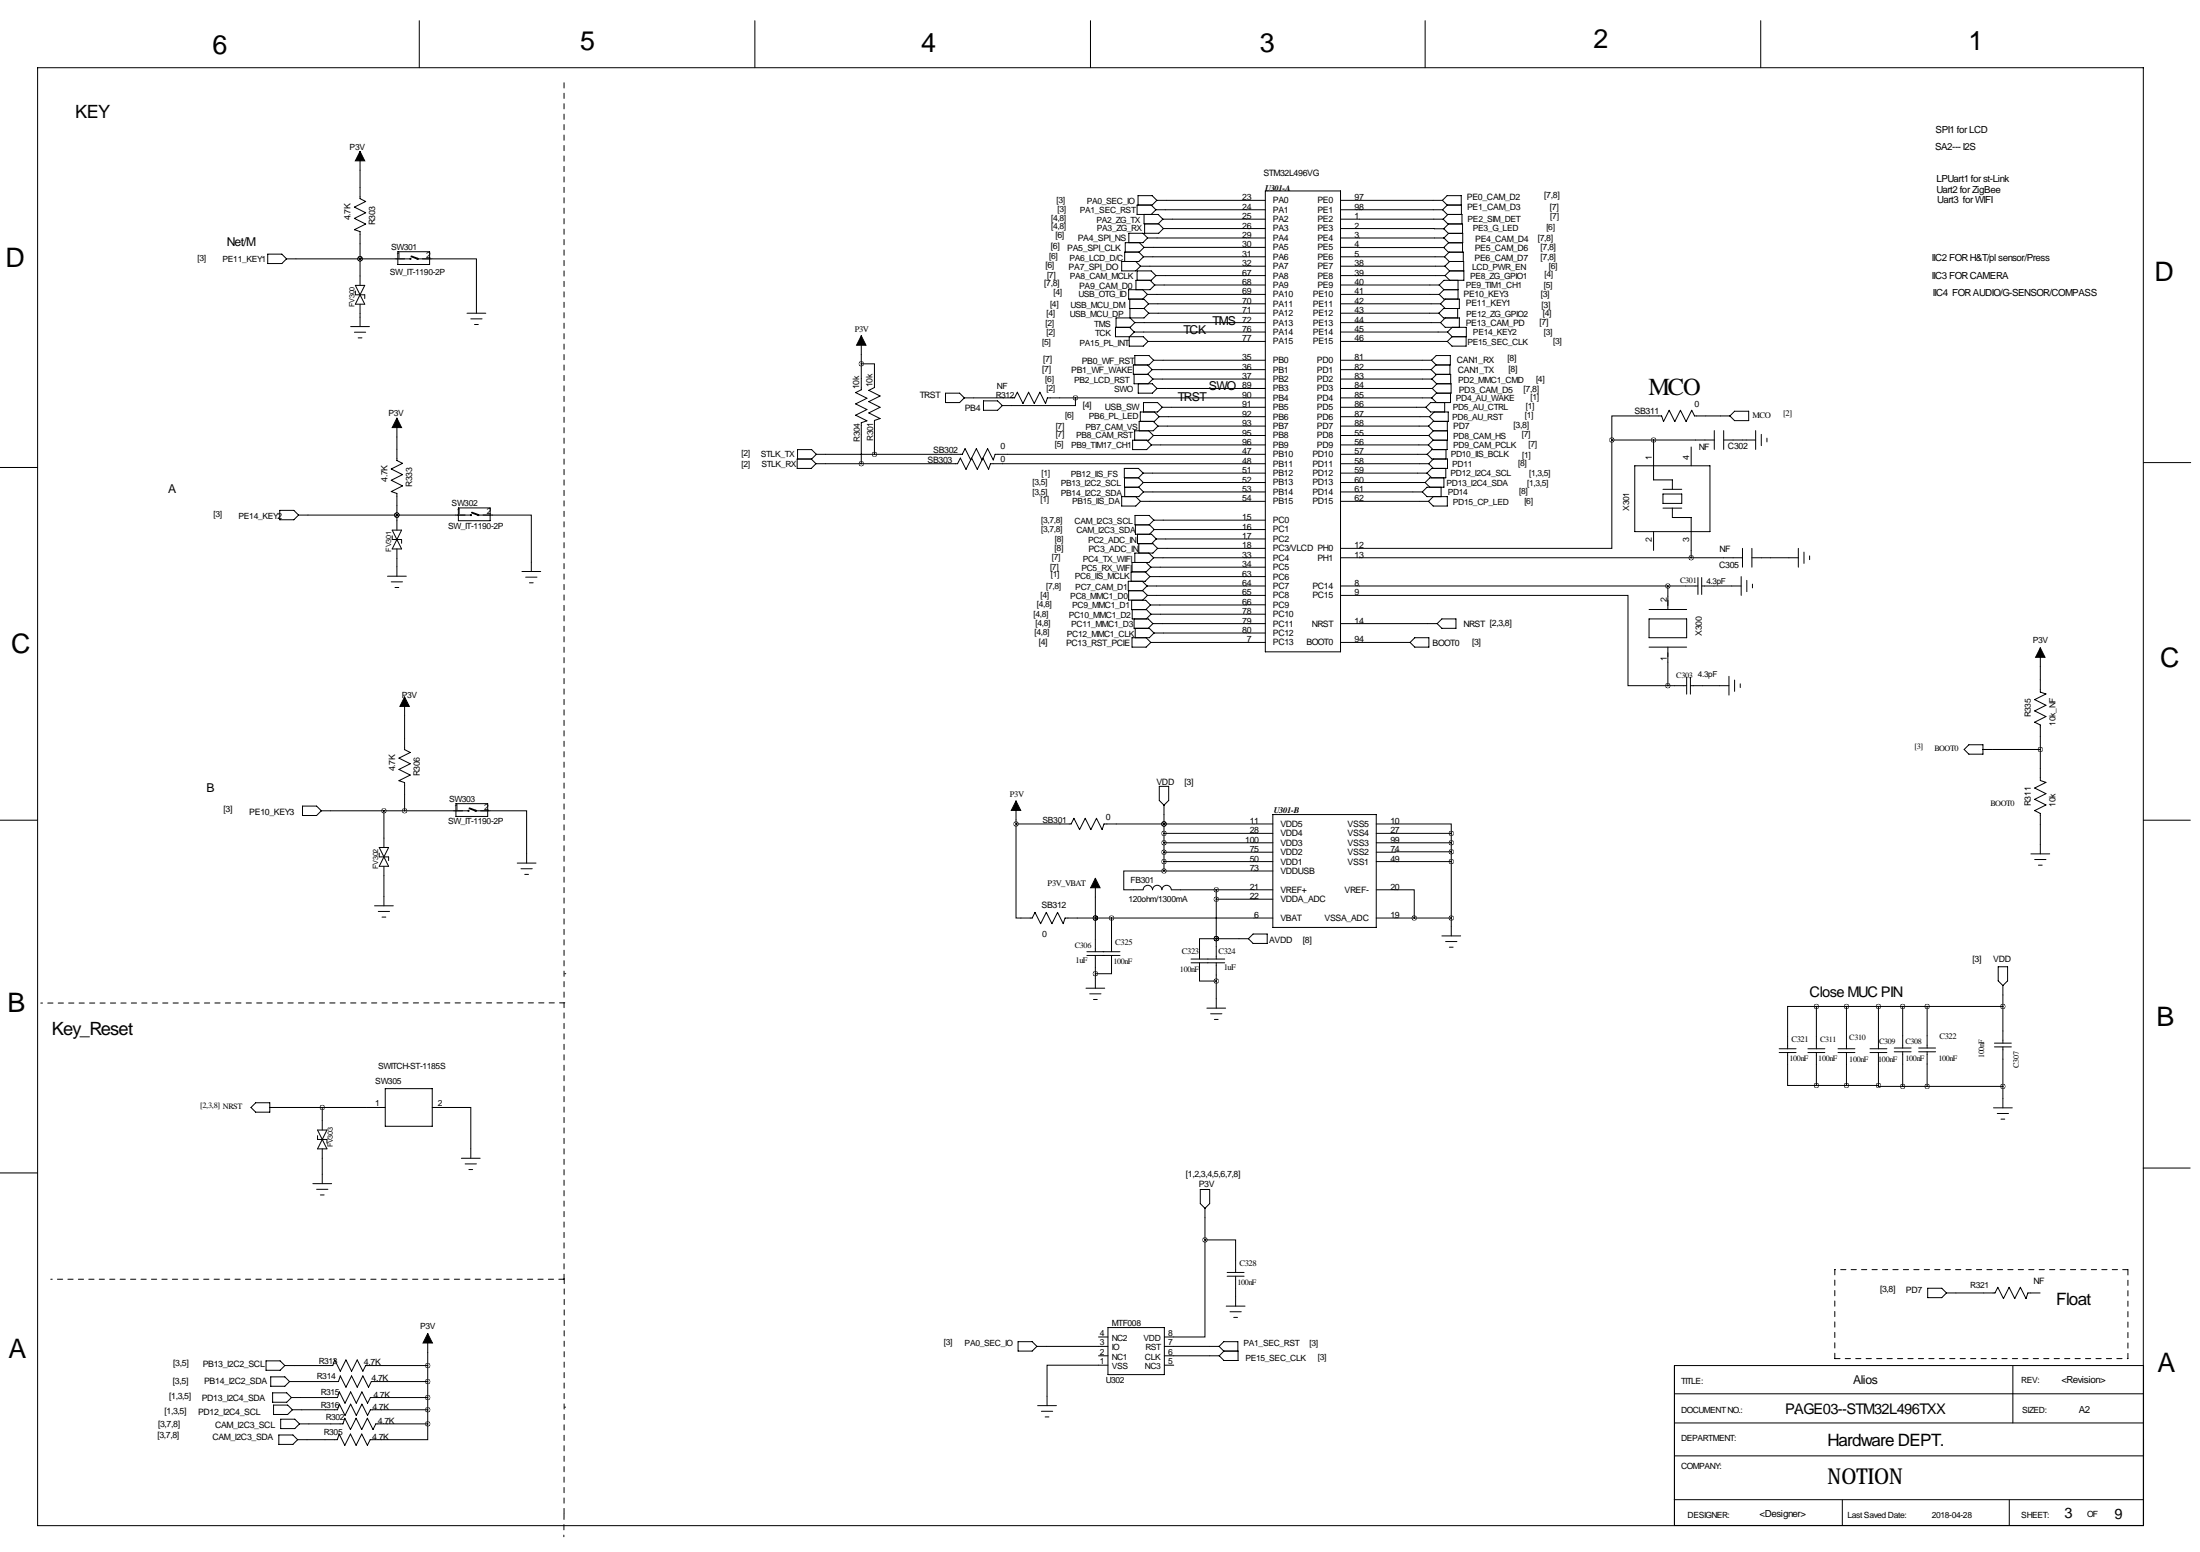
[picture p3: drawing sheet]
<svg xmlns="http://www.w3.org/2000/svg" width="594mm" height="419mm" viewBox="0 0 594 419" stroke-linecap="round" stroke-linejoin="round" font-family="sans-serif">
<g fill="none" stroke="#000" stroke-width=".27">
<path d="M10.2 18.3h568.9v393.7h-568.9zM113.3 5.6v12.7M204 5.6v12.7M294.6 5.6v12.7M385.1 5.6v12.7M475.7 5.6v12.7M97.3 40.9v12.7l1.5 .8-3 1.5 3 1.6-3 1.5 3 1.5-3 1.5 1.5 .5v14.6M309.1 57.9v2.6h4l1.3 1.2M311 55.4l1.3 1.2M312.3 56.6h29.6M312.3 56.6l-1.3 1.3M312.6 54.1h29.3"/>
<path d="M312.6 54.1l-1.3 1.3h-4.1v2.5h5.7l1.3 1.3M312.6 54.1l-1.3-1.3h-3.8v2.6M314.2 59.2h27.7M314.2 59.2l-1.3 1.3M341.9 51.6h20.3v124.4h-20.3zM362.2 59.2h27.7M362.2 54.1h27.5M362.2 56.6h27.6M389.7 54.1l1.3-1.3h3.8v2.6M389.7 54.1l1.3 1.3M389.8 56.6l1.3 1.3h3.9v2.6h-3.8l-1.3-1.3M391 55.4h3.9v2.5"/>
<path d="M391.1 55.4l-1.3 1.2M391.2 57.9l-1.3 1.3M72.3 68.6h3.8l1.3 1.3-1.3 1.3h-3.8zM77.4 69.9h33.4M96 77.1l2.6 5h-2.6l2.6-5zM96 78.6v1h2.6v1M97.3 69.9h.1M107.5 68h8.6v3.4h-8.6zM113 69.9h15.7v14.7M306.9 70.6l1.3 1.3M307.7 68.1l1.3 1.2M307.8 65.5l1.3 1.3"/>
<path d="M308.2 71.9h33.7M308.8 78.2l1.2 1.3M309 69.3h32.9M309 69.3l-1.3 1.3h-4.6v2.6h3.8l1.3-1.3M309.1 66.8h32.8M309.1 66.8l-1.3 1.3h-3.9v2.5M309.3 60.5v2.5h3.8l1.3-1.3M310 79.5h31.9M310 79.5l-1.2 1.3M310.1 64.3h31.8M310.1 64.3l-1.3-1.3h-3.8v2.5M310.1 64.3l-1.3 1.2h-4.8v2.6"/>
<path d="M310.7 75.7l1.3 1.3M312 77h29.9M312 77l-1.3 1.2h-5.7v2.6h4.1l1.2 1.2M312.3 74.4h29.6M312.3 74.4l-1.3 1.3h-4.1v2.5M312.3 74.4l-1.3-1.2h-3.8v2.5M314.4 61.7h27.5M362.2 66.8l27.9 .1M362.2 61.7l27.9 .1M362.2 64.3h27.9M362.2 69.3h28.1M362.2 71.9h28.2"/>
<path d="M362.2 74.4h28.2M362.2 77h26.7M362.2 79.5h26.7M388.9 77l1.2 1.2M388.9 79.5l1.2 1.3h4.2v2.5h-4.3l-1.2 1.3M390.1 61.8l1.3 1.2h3.8v2.5h-3.8l-1.3-1.2M390.1 66.9l1.3 1.2h4v2.5M390.1 61.8l1.3-1.3h3.8v2.5M390.1 66.9l1.3-1.3h3.8v2.5M390.1 78.2h3.9M390.1 78.2l-1.2 1.3M390.3 69.3l1.3 1.3h3.9v5.1h-5.4l-1.2 1.3"/>
<path d="M390.4 71.9l1.3 1.3h3.8M390.4 74.4l1.3 1.3M391.4 63l-1.3 1.3M391.6 68.1l-1.3 1.2M391.7 70.6l-1.3 1.3M391.7 73.2l-1.3 1.2M394 75.7v5.1M94.7 88.2h5.1M95.8 89.7h3M96.8 91.2h1M97.3 82.1v6.1M126.2 84.6h5.1"/>
<path d="M127.2 86.1h3.1M128.2 87.6h1M232.7 98.2h3.6v6.4l-1.6 .8 3.1 1.5-3.1 1.6 3.1 1.5-3.1 1.5 3.1 1.5-1.5 .5v9.2M232.7 90.7v14.6l-1.5 .7 3 1.5-3 1.6 3 1.5-3 1.5 3 1.5-1.5 .5v11.1M305.1 90.9v2.6h3.8l1.3-1.3M305.2 88.4l1.3 1.3M305.3 80.8v2.5h3.8l1.3 1.3M305.3 83.3v2.6M305.4 85.9l1.2 1.2M306.5 89.7h35.4M306.5 89.7l-1.3 1.2M306.6 87.1h35.3"/>
<path d="M306.6 87.1l-1.2 1.3h-4v2.5h7.5l1.3 1.3M310 98.6l1.3 1.2M310.2 92.2h31.7M310.3 82h31.6M310.3 82l-1.2 1.3M310.4 84.6h31.5M310.4 84.6l-1.3 1.3h-7.6v2.5M311.3 99.8h30.6M311.3 99.8l-1.3 1.3M311.7 97.3h30.2M311.7 97.3l-1.3 1.3h-4.2v2.5h4l1.3 1.3M311.7 97.3l-1.3-1.3h-3.8v2.6"/>
<path d="M362.2 97.3h24.6M362.2 99.8h24.5M362.2 82h27M362.2 84.6h26.6M362.2 87.1h27M362.2 89.7h28.9M362.2 92.2h28.9M386.7 99.8l1.3 1.3h4v2.5M386.8 97.3l1.3-1.3h3.8v2.6h-3.9l-1.3 1.2M386.8 97.3l1.3 1.3M388.8 84.6l1.2 1.3h4.3v2.5M389.2 87.1l1.3 1.3h5.7v2.5h-3.9l-1.2 1.3"/>
<path d="M389.2 82l1.3 1.3M390.5 80.8l-1.3 1.2M390.5 85.9l-1.3 1.2M391.1 89.7l1.3 1.2M391.8 98.6v2.5M392.4 88.4l-1.3 1.3M393.9 83.3v2.6M396.1 90.9v2.6h-3.8l-1.2-1.3M107.2 112.9v11.5l1.6 .7-3.1 1.5 3.1 1.6-3.1 1.5 3.1 1.5-3.1 1.5 1.5 .5v10M255.5 106.2h3.8l1.3 1.2-1.3 1.3h-3.8zM260.6 107.4h13.5l.8-1.5 1.5 3.1 1.5-3.1 1.6 3.1 1.5-3.1 1.5 3.1 .5-1.6h58.9M265.7 108.3h3.8l1.3 1.2-1.3 1.3h-3.8z"/>
<path d="M290.6 107.4v2.1h-19.8M306.4 101.1v2.5h5l1.2 1.3M307.5 103.6v2.6h3.9l1.2-1.3M309.8 118.9l1.3 1.2M310.4 116.3l1.3 1.3M311.5 102.4h30.4M311.5 102.4l-1.3 1.2M311.6 113.8l1.3 1.3M311.7 117.6h30.2M311.7 117.6l-1.3 1.3h-4.4v2.5h3.8l1.3-1.3M311.9 111.3l1.3 1.2M312.6 104.9h29.3"/>
<path d="M312.9 115.1h29M312.9 115.1l-1.3 1.2h-5v2.6M313.2 112.5h28.7M313.2 112.5l-1.3 1.3h-4.1v2.5M314 110h27.9M314 110l-1.2 1.3h-4.7v2.5M314 110l-1.2-1.3h-3.8v2.6M362.2 102.4h24.7M362.2 117.6h23.8M362.2 104.9h24.8M362.2 107.4h24.6M362.2 110h23.1"/>
<path d="M362.2 112.5h24M362.2 115.1h23.8M385.3 110l1.2 1.3h4.8v2.5h-4.1l-1.2 1.3M386 115.1l1.2 1.2h3.9v2.6h-3.9l-1.3 1.2M386 117.6l1.3 1.3M386.2 112.5l1.3 1.3M386.8 107.4l1.3 1.3M386.9 102.4l1.3 1.2h3.9v2.6h-4l-1.3 1.2M387 104.9l1.3 1.3M387.3 116.3l-1.3 1.3M387.5 111.3l-1.3 1.2M388.2 101.1l-1.3 1.3"/>
<path d="M388.3 103.6l-1.3 1.3M390.3 108.7v2.6M391 118.9v2.5h-4.1l-1.3 1.3M391.1 113.8v2.5M391.9 106.2v2.5h-5.4l-1.2 1.3M435.5 118.8v29.3h-73.3M435.5 118.8h27.7M446.8 118.8v10.8h5.1v2.5M463.2 116.3v5.1M465.7 118.8h8.7M465.7 116.3v5.1M467.4 112.3h-9.5l-.8-1.5-1.5 3-1.5-3-1.6 3-1.5-3-1.5 3-.5-1.5h-13.5v6.5"/>
<path d="M468.7 111h3.8v2.6h-3.8l-1.3-1.3zM474.4 116.3v5.1M475.9 117.3v3M477.4 118.3v1M-.1 126.2h10.3M75.6 137.8h3.8l1.3 1.3-1.3 1.3h-3.8zM80.7 139.1h46.5M107.2 139.1h.1M123.9 137.2h8.5v3.4h-8.5zM129.4 139.1h14.2v15.2M219.2 124l1.3 1.2M220.6 122.7h39.4l.8-1.5 1.5 3"/>
<path d="M220.6 122.7l-1.3 1.3h-3.9v2.5h3.8l1.3-1.3M220.6 122.7l-1.3-1.3h-3.8v2.6M265.3 124.2l-1.5-3-2.8 5.5-1.5-3-.8 1.5h-38.2M265.6 123.7l1.5 3 .5-1.5h74.3M303.8 129v2.6h3.9l1.3 1.2M303.9 131.6v2.5M306.9 134.1l1.3 1.3M307.6 129l1.3 1.3M308.2 135.4h33.7M308.9 127.8h33M308.9 127.8l-1.3-1.3h-3.8v2.5h3.8M308.9 127.8l-1.3 1.2"/>
<path d="M308.9 130.3h33M308.9 130.3l-1.3 1.3M309 132.8h32.9M309 132.8l-1.3 1.3h-4.6v2.6h3.8l1.3-1.3M311.1 120.1h30.8M341.9 122.7h-73l-.5 1.5-1.5-3-2.8 5.5-1.6-3M362.2 122.7h23.4M362.2 125.2h23.8M362.2 127.8h23.4M362.2 130.3h22.9M362.2 132.8h22.1M362.2 135.4h23.8"/>
<path d="M362.2 120.1h23.7M384.3 132.8l1.3 1.3h5.5v2.6h-3.9l-1.2-1.3M385.1 130.3l1.2 1.3M385.6 127.8l1.2 1.2M385.6 122.7l1.3 1.3h4.2v2.5h-4.3l-1.2 1.3M385.9 120.1l1.3 1.3M386 125.2l1.3 1.3M387.2 134.1l-1.2 1.3M387.3 124l-1.3 1.2M389.4 131.6v2.5M390.1 129v2.6h-4.5l-1.3 1.2M390.7 126.5v2.5h-4.4l-1.2 1.3"/>
<path d="M390.7 121.4v2.6M441.7 125.8h20.3v17.8h-20.3zM449.3 137.2h5.1M449.3 133.4h5.1v2.5h-5.1zM449.3 132.1h5.1M451.9 137.2v2.6h5v10.8M456.9 120.7v5.1M579.2 124.9h12.7M104.7 155.6h5.1M105.7 157.1h3.1M106 143.2l2.5 5h-2.5l2.5-5zM106 144.7v1h2.5v1"/>
<path d="M106.7 158.6h1M107.2 148.2v7.4M141 154.3h5.1M142 155.9h3.1M143.1 157.4h1M305 159.5v2.6h3.8l1.2-1.3M306.8 141.7v2.6h4.3l1.3 1.2M307.3 144.3v2.5h4.2l1.3 1.3M307.7 146.8v2.6M308.7 157l1.2 1.2M309.4 154.4l1.3 1.3M309.7 151.9l1.2 1.3"/>
<path d="M309.9 158.2h32M309.9 158.2l-1.2 1.3M310.4 149.4l1.3 1.2M310.7 155.7h31.2M310.7 155.7l-1.3 1.3h-4.5v2.5h3.9l1.2 1.3M310.9 153.2h31M310.9 153.2l-1.2 1.2h-4.1v2.6M311.7 150.6h30.2M311.7 150.6l-1.3 1.3h-4.5v2.5M311.8 140.5h30.1M311.8 140.5l-1.3 1.2M311.8 140.5l-1.3-1.3h-3.8v2.5h3.9l1.3 1.3"/>
<path d="M311.9 143h30M311.9 143l-1.3 1.3M312.4 145.5h29.5M312.4 145.5l-1.3 1.3M312.8 148.1h29.1M312.8 148.1l-1.3 1.3h-4.9v2.5M362.2 150.6h108.6M362.2 158.2h96.6M446.8 143.6v5M450.6 158.2v6.4M458.8 156v4.5M459.8 158.2h10.7"/>
<path d="M459.8 156v4.5M470.5 155.7v5.1M470.8 148.1v5.1M472 156.7v3.1M473.4 150.6h12.5M473.4 148.1v5.1M473.5 157.7v1.1M485.9 148.1v5.1M487.4 149.1v3M488.9 150.1v1M305.9 164.6v2.5h4.3l1.3 1.3M306.4 167.1v2.6h4.1l1.3 1.2"/>
<path d="M306.7 169.7v2.5M309.7 172.2l1.2 1.3M310 160.8h31.9M310.8 163.4l-1.2-1.3h-3.8v2.5h3.9l1.3 1.3M310.8 163.4l-1.2 1.2M310.9 173.5h31M311 165.9h30.9M311 165.9l-1.3 1.2M311.5 168.4h30.4M311.5 168.4l-1.3 1.3M311.8 170.9l-1.3 1.3h-4.6v2.6h3.8l1.2-1.3M311.8 170.9h30.1"/>
<path d="M341.9 163.3l-31.1 .1M362.2 160.8h77.7v24.4h10.7M362.2 173.5h18.8M362.2 168.4h26.1M382.3 172.2h3.8v2.6h-3.8l-1.3-1.3zM388.3 168.4l1.3-1.3h3.8v2.6h-3.8zM445.6 167.1h10.1v5.1h-10.1zM445.6 174.8h10.1M445.6 164.6h10.1M450.6 174.8v10.4M551.3 175v11.9l1.5 .5-3 1.5 3 1.5-3 1.6 3 1.5-3 1.5 1.5 .8v15l1.5 .5-3 1.5 3 1.5-3 1.5 3 1.6-3 1.5 1.5 .8v10.9M109.3 188.2v14.2l1.5 .8-3 1.5 3 1.5-3 1.6 3 1.5-3 1.5 1.5 .5v7.6"/>
<path d="M450.6 185.2h5.1M455.7 182.9v4.6M456.7 185.2h10.5M456.7 182.9v4.6M467.2 182.6v5.1M468.7 183.6v3.1M470.2 184.7v1M81.7 217.7h3.8l1.3 1.2-1.3 1.3h-3.8zM86.8 218.9h39.7M103.7 218.9v10M123.2 217h8.6v3.5h-8.6zM128.7 218.9h13.6v14.2"/>
<path d="M274.5 216.3v6.2M313.2 212.3h2.6v3.9l-1.3 1.2-1.3-1.2zM314.5 217.4v17.8M343.9 220h28v30.4h-28zM530.7 202.4l1.3-1.3h3.8v2.6h-3.8zM535.8 202.4h15.5M-.1 221.5h10.3M102.5 228.9l2.5 5h-2.5l2.5-5zM102.5 230.4v1h2.5v1M103.7 233.9v10.7M139.8 233.1h5M140.8 234.6h3"/>
<path d="M141.8 236.1h1M274.5 222.5v25.4h4.4l.8-1.5 1.5 3 1.5-3 1.5 3 1.6-3 1.5 3 .5-1.5h56.1M274.5 222.5h14.9l.8-1.5 1.5 3 1.5-3 1.5 3 1.6-3 1.5 3 .5-1.5h45.6M296 237.2v19.8M314.5 235.2h-10.9v5.1h5.3a1.27 1.27 0 0 1 1.2-1.2 1.27 1.27 0 0 1 1.3 1.2 1.27 1.27 0 0 1 1.3-1.2 1.27 1.27 0 0 1 1.2 1.2 1.27 1.27 0 0 1 1.3-1.2 1.27 1.27 0 0 1 1.3 1.2h27.4M314.5 222.5h.1M314.5 225h29.4M314.5 230.1h29.4M314.5 235.2h29.4M314.5 227.6h29.4M314.5 232.7h29.4M371.9 222.5h20.2v2.5"/>
<path d="M371.9 225h20.2M371.9 227.6h20.2M371.9 232.7h20.2M392.1 230l-20.2 .1M392.1 225v27.7M548.7 230.6h5.1M549.8 232.1h3M550.8 233.6h1M579.1 221.5h12.7M101.2 244.6h5.1M102.2 246.1h3.1M103.2 247.6h1"/>
<path d="M293.7 258h8.9M293.7 257h8.9M296 247.9h.1M296 258v8.9M300.3 258v4.9h-4.3M300.3 247.9v9.1M321.8 260h9.1M321.8 259h9.1M324.1 260v4.9h4.5M328.6 253.5h-4.5v5.5M328.6 253.5h.1M328.6 242.8h15.3"/>
<path d="M328.6 240.3v18.7M328.6 260v12.2M328.6 253.5h8.7M337.3 253.5l1.3-1.3h3.8v2.6h-3.8zM371.9 240.3h10.2v7.6M371.9 247.9h20.2M389.6 252.7h5.1M390.6 254.3h3M391.6 255.8h1M152.6 262.9h.1M293.4 266.9h5.1M294.4 268.4h3.1"/>
<path d="M295.5 269.9h1M326.1 272.2h5.1M327.1 273.8h3M328.1 275.3h1M490.8 271.8h-7.8v11.4M490.8 271.8v11.4M490.8 271.8h50.4M498.9 271.8v11.4M507.5 271.8v11.4M514.1 271.8v11.2M520.7 271.8v11.2M539.9 261.1h2.5v3.8l-1.2 1.2-1.3-1.2z"/>
<path d="M541.2 266.1v15.6M69.1 297.8h3.8v2.5h-3.8l-1.3-1.2zM72.9 299.1h31.2M87.1 299.1v6.1M104.1 294h12.7v10.1h-12.7zM116.8 299.1h10.4v13.7M480.7 284.2h4.6M480.7 283.2h4.6M483 284.2v8.9h7.8M488.5 284.2h4.6M488.5 283.2h4.6M490.8 284.2v8.9"/>
<path d="M490.8 293.1h16.7M496.6 284.2h4.6M496.6 283.2h4.6M498.9 284.2v8.9M505.3 284.2h4.5M505.3 283.2h4.5M507.5 293.1v.3h6.6M507.5 284.2v8.9M511.8 284h4.6M511.8 283h4.6M514.1 284v9.4M514.1 293.4h27.1"/>
<path d="M518.4 284h4.6M518.4 283h4.6M520.7 284v9.4M538.6 299.2h5.1M538.9 282.7h4.6M538.9 281.7h4.6M541.2 282.7v16.5M-.1 316.7h10.3M84.5 319.6h5.1M85.8 305.2l2.5 5h-2.5l2.5-5zM85.8 306.7v1h2.5v1M87.1 310.2v9.4"/>
<path d="M124.7 312.8h5M125.7 314.3h3M126.7 315.8h1M539.6 300.7h3.1M540.7 302.2h1M579.1 315.4h12.7M85.5 321.2h3.1M86.6 322.7h1M324.3 321.2h2.5v3.8l-1.2 1.3-1.3-1.3zM325.6 334.8v26.2h-11M325.6 334.8h8.3v8.8M325.6 326.3v8.5"/>
<path d="M299.4 358.5h15.2v12.7h-15.2zM331.3 352.7h5.1M331.6 344.6h4.5M331.6 343.6h4.5M332.3 354.2h3.1M333.3 355.8h1.1M333.9 344.6v8.1M520.9 347.9h3.8l1.2 1.2-1.2 1.3h-3.8zM525.9 349.1h13.1l.8-1.5 1.5 3.1 1.5-3.1 1.6 3.1 1.5-3.1 1.5 3.1 .5-1.6h3.3M71.9 367.5h3.8l1.3 1.3-1.3 1.2h-3.8zM73.2 371.8h3.8l1.2 1.3-1.2 1.2h-3.8zM73.7 376.1h3.8l1.2 1.3-1.2 1.3h-3.8z"/>
<path d="M73.9 379.4h3.8l1.3 1.3-1.3 1.3h-3.8zM77 368.8h12.9l.5-1.6 1.5 3.1 1.6-3.1 1.5 3.1 1.5-3.1 1.5 3.1 .8-1.5h16.8M78.2 373.1h13.2l.5-1.5 1.6 3 1.5-3 1.5 3 1.5-3 1.6 3 .7-1.5h15.3M78.7 377.4h12.5l.5-1.5 1.5 3 1.5-3 1.6 3 1.5-3 1.5 3 .8-1.5h15.5M115.6 360.1v24.4M152.6 380h.1M275.1 362.3h3.8l1.3 1.3-1.3 1.2h-3.8zM280.2 363.6h19.2M280.4 379.6h5M296.8 366.1h2.6M296.8 361h2.6M299.4 368.7h-16.5v10.9"/>
<path d="M314.6 368.7h2.5M314.6 366.1h14.8M314.6 363.6h14.8M329.4 363.6l1.3 1.2h3.8v2.6h-3.8l-1.3-1.3M329.4 363.6l1.3-1.3h3.8v2.5M330.7 364.8l-1.3 1.3M452.4 376.4h126.8M452.4 368.8h126.8v43.1h-126.8zM543.9 368.8v15.5M75.3 387.5h3.8l1.3 1.3-1.3 1.2h-3.8zM75.8 383.2h3.9l1.2 1.3-1.2 1.3h-3.9zM79 380.7h12.2l.5-1.5 1.5 3 1.5-3 1.6 3 1.5-3 1.5 3 .8-1.5h15.5"/>
<path d="M80.9 384.5h11.8l.5-1.5 1.5 3 1.5-3 1.5 3 1.6-3 1.5 3 .7-1.5h14.1M115.6 384.5v4.3h-15.6l-.7 1.5-1.6-3.1-1.5 3.1-1.5-3.1-1.5 3.1-1.6-3.1-.5 1.6h-10.7M281.4 381.1h3M282.4 382.6h1M452.4 384.3h126.8M452.4 393.1h126.8M484.9 381.3h.1M452.4 405h126.8M497.8 405.1v6.8M542.9 405.1v6.8"/>
<circle cx="110.9" cy="69.9" r=".15"/>
<circle cx="112.8" cy="69.9" r=".15"/>
<circle cx="127.3" cy="139.1" r=".15"/>
<circle cx="129.2" cy="139.1" r=".15"/>
<circle cx="126.6" cy="218.9" r=".15"/>
<circle cx="128.5" cy="218.9" r=".15"/>
</g>
<circle cx="485.1" cy="381.8" r=".15" fill="#000"/>
<path d="M152.4 22.4v323M152.6 270.8l-141.6 .1M152.4 345.4h-138.7M152.5 345.2l-.1 63.7M495.8 342.8v24.1M575 342.8h-79.2M495.8 366.9h79.2M575 366.9v-24.1M152.4 408.9l-.1 6.1" fill="none" stroke="#000" stroke-width=".27" stroke-dasharray="1.4 1.4"/>
<path d="M111.2 69.2l1.7 .7M127.5 138.4l1.8 .7M126.8 218.3l1.8 .6" fill="none" stroke="#000" stroke-width=".51"/>
<path d="M97.3 40.9l1.3 2.5h-2.6zM232.7 90.7l1.3 2.5h-2.6zM107.2 112.9l1.3 2.6h-2.5zM551.3 175l1.3 2.5h-2.6zM109.3 188.2l1.3 2.6h-2.5zM274.5 216.3l1.3 2.5h-2.5zM296 237.2l1.2 2.5h-2.5zM115.6 360.1l1.2 2.6h-2.5z" fill="#000" stroke="#000" stroke-width=".27"/>
<path d="M295.9 247.9a.05 .05 0 0 0 .1 0 .05 .05 0 0 0-.1 0zM295.9 247.9a.05 .05 0 0 0 .1 0 .05 .05 0 0 0-.1 0zM507.5 271.8a.05 .05 0 0 0 .1 0 .05 .05 0 0 0-.1 0zM498.9 271.8a.05 .05 0 0 0 .1 0 .05 .05 0 0 0-.1 0zM507.5 293.1a.05 .05 0 0 0 .1 0 .05 .05 0 0 0-.1 0zM498.9 293.1a.05 .05 0 0 0 .1 0 .05 .05 0 0 0-.1 0zM103.7 218.9a.05 .05 0 0 0 .1 0 .05 .05 0 0 0-.1 0zM392.1 230a.05 .05 0 0 0 .1 0 .05 .05 0 0 0-.1 0zM551.2 202.4a.05 .05 0 0 0 .1 0 .05 .05 0 0 0-.1 0zM541.1 271.8a.05 .05 0 0 0 .1 0 .05 .05 0 0 0-.1 0zM109.3 218.9a.05 .05 0 0 0 .1 0 .05 .05 0 0 0-.1 0zM107.2 139.1a.05 .05 0 0 0 .1 0 .05 .05 0 0 0-.1 0zM97.2 69.9a.05 .05 0 0 0 .1 0 .05 .05 0 0 0-.1 0zM450.6 185.2a.05 .05 0 0 0 .1 0 .05 .05 0 0 0-.1 0zM450.6 158.2a.05 .05 0 0 0 .1 0 .05 .05 0 0 0-.1 0zM115.5 368.8a.05 .05 0 0 0 .1 0 .05 .05 0 0 0-.1 0zM115.5 373.1a.05 .05 0 0 0 .1 0 .05 .05 0 0 0-.1 0zM115.5 377.4a.05 .05 0 0 0 .1 0 .05 .05 0 0 0-.1 0zM107.2 139.1a.05 .05 0 0 0 .1 0 .05 .05 0 0 0-.1 0zM97.2 69.9a.05 .05 0 0 0 .1 0 .05 .05 0 0 0-.1 0zM435.5 118.8a.05 .05 0 0 0 .1 0 .05 .05 0 0 0-.1 0zM446.7 118.8a.05 .05 0 0 0 .1 0 .05 .05 0 0 0-.1 0zM274.5 222.5a.05 .05 0 0 0 .1 0 .05 .05 0 0 0-.1 0zM328.6 240.3a.05 .05 0 0 0 .1 0 .05 .05 0 0 0-.1 0zM392.1 225a.05 .05 0 0 0 .1 0 .05 .05 0 0 0-.1 0zM392.1 227.6a.05 .05 0 0 0 .1 0 .05 .05 0 0 0-.1 0zM392.1 232.7a.05 .05 0 0 0 .1 0 .05 .05 0 0 0-.1 0zM382.1 247.9a.05 .05 0 0 0 .1 0 .05 .05 0 0 0-.1 0zM490.7 271.8a.05 .05 0 0 0 .1 0 .05 .05 0 0 0-.1 0zM490.7 293.1a.05 .05 0 0 0 .1 0 .05 .05 0 0 0-.1 0zM300.3 247.9a.05 .05 0 0 0 .1 0 .05 .05 0 0 0-.1 0zM295.9 262.9a.05 .05 0 0 0 .1 0 .05 .05 0 0 0-.1 0zM328.6 264.9a.05 .05 0 0 0 .1 0 .05 .05 0 0 0-.1 0zM115.5 380.7a.05 .05 0 0 0 .1 0 .05 .05 0 0 0-.1 0zM115.5 384.5a.05 .05 0 0 0 .1 0 .05 .05 0 0 0-.1 0zM232.7 98.2a.05 .05 0 0 0 .1 0 .05 .05 0 0 0-.1 0zM87 299.1a.05 .05 0 0 0 .1 0 .05 .05 0 0 0-.1 0zM456.9 150.6a.05 .05 0 0 0 .1 0 .05 .05 0 0 0-.1 0zM392.1 247.9a.05 .05 0 0 0 .1 0 .05 .05 0 0 0-.1 0zM541.1 293.4a.05 .05 0 0 0 .1 0 .05 .05 0 0 0-.1 0zM236.2 122.7a.05 .05 0 0 0 .1 0 .05 .05 0 0 0-.1 0zM232.7 125.2a.05 .05 0 0 0 .1 0 .05 .05 0 0 0-.1 0zM290.5 107.4a.05 .05 0 0 0 .1 0 .05 .05 0 0 0-.1 0zM325.5 334.8a.05 .05 0 0 0 .1 0 .05 .05 0 0 0-.1 0zM328.6 242.8a.05 .05 0 0 0 .1 0 .05 .05 0 0 0-.1 0zM328.6 253.5a.05 .05 0 0 0 .1 0 .05 .05 0 0 0-.1 0zM328.6 253.5a.05 .05 0 0 0 .1 0 .05 .05 0 0 0-.1 0z" fill="#000" stroke="#000" stroke-width="1.3"/>
<g font-size="7.3">
<text x="57.4" y="14.5">6</text>
<text x="156.7" y="13.5">5</text>
<text x="248.9" y="14">4</text>
<text x="340.4" y="14">3</text>
<text x="430.5" y="13">2</text>
<text x="531.9" y="13.5">1</text>
<text x="1.5" y="72.1">D</text>
<text x="582.2" y="75.9">D</text>
<text x="3" y="176.3">C</text>
<text x="583.7" y="180.1">C</text>
<text x="2" y="273.3">B</text>
<text x="582.7" y="277.1">B</text>
<text x="2.3" y="366.8">A</text>
<text x="582.9" y="370.6">A</text>
</g>
<text font-size="6.6" x="445.4" y="106.7">MCO</text>
<text font-size="5.9" x="493.8" y="400.8">NOTION</text>
<g font-size="4.9">
<text x="20.3" y="31.8">KEY</text>
<text x="14" y="279.4">Key_Reset</text>
</g>
<g font-size="4.6">
<text x="555.6" y="352.5">Float</text>
<text x="493.8" y="390.6">Hardware DEPT.</text>
</g>
<g font-size="4">
<text x="489" y="269.2">Close MUC PIN</text>
<text x="482.3" y="381.8">PAGE03--STM32L496TXX</text>
<text x="557.8" y="410">3</text>
<text x="571.3" y="410.2">9</text>
</g>
<g font-size="3.3">
<text x="61.3" y="66.4">Net/M</text>
<text x="327.6" y="87.8">TMS</text>
<text x="319.7" y="90.1">TCK</text>
<text x="326.6" y="105.4">SWO</text>
<text x="318.2" y="108.4">TRST</text>
<text x="45.5" y="133">A</text>
<text x="55.8" y="213.8">B</text>
<text x="500.7" y="373.7">Alios</text>
</g>
<g font-size="2.6">
<text x="523" y="35.9">SPI1 for LCD</text>
<text x="522.8" y="40.4">SA2--- I2S</text>
<text x="523.2" y="52.2">Uart2 for ZigBee</text>
<text x="523.2" y="49.2">LPUart1 for st-Link</text>
<text x="523.4" y="54.8">Uart3 for WIFI</text>
<text x="522" y="70.4">IIC2 FOR H&amp;T/pl sensor/Press</text>
<text x="522" y="75.4">IIC3 FOR CAMERA</text>
<text x="522.2" y="80">IIC4 FOR AUDIO/G-SENSOR/COMPASS</text>
<text x="557" y="373.4">&lt;Revision&gt;</text>
<text x="561.7" y="381.6">A2</text>
<text x="475.5" y="409.8">&lt;Designer&gt;</text>
</g>
<g font-size="2.4">
<text x="341.4" y="47.6">STM32L496VG</text>
<text x="417.3" y="53.6">[7,8]</text>
<text x="94.7" y="59.4" transform="rotate(-90 94.7 59.4)">4.7K</text>
<text x="335.6" y="54.1">23</text>
<text x="335.6" y="56.6">24</text>
<text x="335.6" y="59.2">25</text>
<text x="343.9" y="54.9">PA0</text>
<text x="343.9" y="57.4">PA1</text>
<text x="343.9" y="60">PA2</text>
<text x="356" y="60">PE2</text>
<text x="356" y="54.9">PE0</text>
<text x="356" y="57.4">PE1</text>
<text x="366" y="59.2">1</text>
<text x="366" y="54.1">97</text>
<text x="366" y="56.6">98</text>
<text x="396.3" y="54.1">PE0_CAM_D2</text>
<text x="396.4" y="56.6">PE1_CAM_D3</text>
<text x="418.8" y="56.6">[7]</text>
<text x="101.4" y="60.8" transform="rotate(-90 101.4 60.8)">R303</text>
<text x="285.2" y="64.3">[6]</text>
<text x="291.2" y="65">PA4_SPI_NS</text>
<text x="335.6" y="61.7">26</text>
<text x="335.6" y="64.3">29</text>
<text x="343.9" y="62.5">PA3</text>
<text x="343.9" y="65.1">PA4</text>
<text x="356" y="62.5">PE3</text>
<text x="356" y="65.1">PE4</text>
<text x="366" y="61.7">2</text>
<text x="366" y="64.3">3</text>
<text x="398.6" y="65.2">PE4_CAM_D4</text>
<text x="415.5" y="65">[7,8]</text>
<text x="283.9" y="67.4">[6]</text>
<text x="288.4" y="67.8">PA5_SPI_CLK</text>
<text x="335.6" y="66.8">30</text>
<text x="335.6" y="69.3">31</text>
<text x="335.6" y="71.9">32</text>
<text x="343.9" y="67.6">PA5</text>
<text x="343.9" y="70.1">PA6</text>
<text x="356" y="67.6">PE5</text>
<text x="356" y="70.1">PE6</text>
<text x="366" y="66.8">4</text>
<text x="366" y="69.3">5</text>
<text x="366" y="71.9">38</text>
<text x="398.4" y="70.5">PE6_CAM_D7</text>
<text x="398.5" y="67.8">PE5_CAM_D6</text>
<text x="416.2" y="67.6">[7,8]</text>
<text x="416.2" y="70.1">[7,8]</text>
<text x="282.1" y="77.2">[7,8]</text>
<text x="282.5" y="72.4">[6]</text>
<text x="288.7" y="72.9">PA7_SPI_DO</text>
<text x="291.6" y="77.9">PA9_CAM_D0</text>
<text x="335.6" y="74.4">67</text>
<text x="335.6" y="77">68</text>
<text x="343.9" y="72.7">PA7</text>
<text x="343.9" y="75.2">PA8</text>
<text x="343.9" y="77.8">PA9</text>
<text x="356" y="72.7">PE7</text>
<text x="356" y="75.2">PE8</text>
<text x="356" y="77.8">PE9</text>
<text x="366" y="74.4">39</text>
<text x="366" y="77">40</text>
<text x="335.6" y="79.5">69</text>
<text x="335.6" y="82">70</text>
<text x="343.9" y="80.3">PA10</text>
<text x="343.9" y="82.8">PA11</text>
<text x="354.7" y="80.3">PE10</text>
<text x="354.7" y="82.8">PE11</text>
<text x="366" y="79.5">41</text>
<text x="366" y="82">42</text>
<text x="395.4" y="80.3">PE10_KEY3</text>
<text x="396.1" y="82.6">PE11_KEY1</text>
<text x="416.3" y="80.1">[3]</text>
<text x="416.5" y="83.1">[3]</text>
<text x="335.6" y="84.6">71</text>
<text x="335.6" y="87.1">72</text>
<text x="335.6" y="89.7">76</text>
<text x="343.9" y="85.4">PA12</text>
<text x="343.9" y="87.9">PA13</text>
<text x="354.7" y="85.4">PE12</text>
<text x="354.7" y="87.9">PE13</text>
<text x="366" y="84.6">43</text>
<text x="366" y="87.1">44</text>
<text x="366" y="89.7">45</text>
<text x="396" y="88.1">PE13_CAM_PD</text>
<text x="416" y="87.6">[7]</text>
<text x="335.6" y="92.2">77</text>
<text x="343.9" y="90.5">PA14</text>
<text x="343.9" y="93">PA15</text>
<text x="354.7" y="90.5">PE14</text>
<text x="354.7" y="93">PE15</text>
<text x="366" y="92.2">46</text>
<text x="281.6" y="100.3">[7]</text>
<text x="281.9" y="97.8">[7]</text>
<text x="289.5" y="100.8">PB1_WF_WAKE</text>
<text x="292.3" y="98.2">PB0_WF_RST</text>
<text x="335.6" y="97.3">35</text>
<text x="335.6" y="99.8">36</text>
<text x="343.9" y="98.1">PB0</text>
<text x="343.9" y="100.6">PB1</text>
<text x="355.8" y="98.1">PD0</text>
<text x="355.8" y="100.6">PD1</text>
<text x="366" y="97.3">81</text>
<text x="366" y="99.8">82</text>
<text x="393.6" y="98">CAN1_RX</text>
<text x="393.9" y="100.8">CAN1_TX</text>
<text x="407.3" y="97.5">[8]</text>
<text x="407.6" y="100.3">[8]</text>
<text x="232.2" y="105.1" transform="rotate(-90 232.2 105.1)">10k</text>
<text x="235.7" y="104.6" transform="rotate(-90 235.7 104.6)">10k</text>
<text x="248.5" y="107.4">TRST</text>
<text x="335.6" y="102.4">37</text>
<text x="335.6" y="104.9">89</text>
<text x="335.6" y="107.4">90</text>
<text x="343.9" y="103.2">PB2</text>
<text x="343.9" y="105.7">PB3</text>
<text x="355.8" y="103.2">PD2</text>
<text x="355.8" y="105.7">PD3</text>
<text x="366" y="102.4">83</text>
<text x="366" y="104.9">84</text>
<text x="366" y="107.4">85</text>
<text x="394.2" y="106.1">PD3_CAM_D5</text>
<text x="411.7" y="105.9">[7,8]</text>
<text x="260.7" y="110.9">PB4</text>
<text x="292.5" y="110.2">[4]</text>
<text x="298.6" y="110.7">USB_SW</text>
<text x="335.6" y="110">91</text>
<text x="335.6" y="112.5">92</text>
<text x="343.9" y="108.2">PB4</text>
<text x="343.9" y="110.8">PB5</text>
<text x="343.9" y="113.3">PB6</text>
<text x="355.8" y="108.2">PD4</text>
<text x="355.8" y="110.8">PD5</text>
<text x="355.8" y="113.3">PD6</text>
<text x="366" y="110">86</text>
<text x="366" y="112.5">87</text>
<text x="441.6" y="111.7">SB311</text>
<text x="457.8" y="110">0</text>
<text x="335.6" y="115.1">93</text>
<text x="335.6" y="117.6">95</text>
<text x="343.9" y="115.9">PB7</text>
<text x="343.9" y="118.4">PB8</text>
<text x="355.8" y="118.4">PD8</text>
<text x="355.8" y="115.9">PD7</text>
<text x="366" y="117.6">55</text>
<text x="366" y="115.1">88</text>
<text x="392.7" y="115.8">PD7</text>
<text x="409" y="115.5">[3,8]</text>
<text x="250.6" y="125">SB303</text>
<text x="252.1" y="122.3">SB302</text>
<text x="270.4" y="121.1">0</text>
<text x="270.4" y="124.8">0</text>
<text x="335.6" y="122.7">47</text>
<text x="335.6" y="125.2">48</text>
<text x="335.6" y="120.1">96</text>
<text x="343.9" y="123.5">PB10</text>
<text x="343.9" y="120.9">PB9</text>
<text x="354.6" y="123.5">PD10</text>
<text x="355.8" y="120.9">PD9</text>
<text x="366" y="120.1">56</text>
<text x="366" y="122.7">57</text>
<text x="366" y="125.2">58</text>
<text x="446.3" y="124.3" transform="rotate(-90 446.3 124.3)">1</text>
<text x="456.4" y="124.3" transform="rotate(-90 456.4 124.3)">4</text>
<text x="459" y="121.6">NF</text>
<text x="466.9" y="121.1">C302</text>
<text x="104.7" y="130.2" transform="rotate(-90 104.7 130.2)">4.7K</text>
<text x="111.4" y="131.5" transform="rotate(-90 111.4 131.5)">R333</text>
<text x="335.6" y="127.8">51</text>
<text x="335.6" y="130.3">52</text>
<text x="343.9" y="126">PB11</text>
<text x="343.9" y="128.6">PB12</text>
<text x="343.9" y="131.1">PB13</text>
<text x="354.6" y="126">PD11</text>
<text x="354.6" y="128.6">PD12</text>
<text x="354.6" y="131.1">PD13</text>
<text x="366" y="127.8">59</text>
<text x="366" y="130.3">60</text>
<text x="335.6" y="132.8">53</text>
<text x="335.6" y="135.4">54</text>
<text x="343.9" y="133.6">PB14</text>
<text x="343.9" y="136.2">PB15</text>
<text x="354.6" y="133.6">PD14</text>
<text x="354.6" y="136.2">PD15</text>
<text x="366" y="132.8">61</text>
<text x="366" y="135.4">62</text>
<text x="335.6" y="140.5">15</text>
<text x="335.6" y="143">16</text>
<text x="343.9" y="141.3">PC0</text>
<text x="343.9" y="143.8">PC1</text>
<text x="284.9" y="148.9">[8]</text>
<text x="294.1" y="149">PC3_ADC_IN</text>
<text x="335.6" y="145.5">17</text>
<text x="335.6" y="148.1">18</text>
<text x="343.9" y="146.3">PC2</text>
<text x="343.9" y="148.9">PC3/VLCD PH0</text>
<text x="366" y="148.1">12</text>
<text x="446.3" y="146.3" transform="rotate(-90 446.3 146.3)">2</text>
<text x="456.4" y="146.3" transform="rotate(-90 456.4 146.3)">3</text>
<text x="464.6" y="149">NF</text>
<text x="335.6" y="150.6">33</text>
<text x="335.6" y="153.2">34</text>
<text x="335.6" y="155.7">63</text>
<text x="343.9" y="151.4">PC4</text>
<text x="343.9" y="154">PC5</text>
<text x="356" y="151.4">PH1</text>
<text x="366" y="150.6">13</text>
<text x="464.5" y="153.4">C305</text>
<text x="335.6" y="158.2">64</text>
<text x="335.6" y="160.8">65</text>
<text x="343.9" y="156.5">PC6</text>
<text x="343.9" y="159">PC7</text>
<text x="343.9" y="161.6">PC8</text>
<text x="354.6" y="159">PC14</text>
<text x="354.6" y="161.6">PC15</text>
<text x="366" y="158.2">8</text>
<text x="366" y="160.8">9</text>
<text x="335.6" y="163.3">66</text>
<text x="335.6" y="165.9">78</text>
<text x="343.9" y="164.1">PC9</text>
<text x="343.9" y="166.7">PC10</text>
<text x="450.4" y="162.5" transform="rotate(-90 450.4 162.5)">2</text>
<text x="335.6" y="168.4">79</text>
<text x="335.6" y="170.9">80</text>
<text x="336.9" y="173.5">7</text>
<text x="343.9" y="169.2">PC11</text>
<text x="343.9" y="171.7">PC12</text>
<text x="354.5" y="169.2">NRST</text>
<text x="366" y="168.4">14</text>
<text x="366" y="173.5">94</text>
<text x="395.4" y="169.4">NRST [2,3,8]</text>
<text x="459.8" y="171.7" transform="rotate(-90 459.8 171.7)">X300</text>
<text x="280.6" y="174">[4]</text>
<text x="288.1" y="174.5">PC13_RST_PCIE</text>
<text x="343.9" y="174.3">PC13</text>
<text x="353" y="174.3">BOOT0</text>
<text x="387.1" y="174.5">BOOT0</text>
<text x="397.7" y="174">[3]</text>
<text x="450.4" y="178.5" transform="rotate(-90 450.4 178.5)">1</text>
<text x="106.8" y="208.2" transform="rotate(-90 106.8 208.2)">4.7K</text>
<text x="113.4" y="209.6" transform="rotate(-90 113.4 209.6)">R306</text>
<text x="312.5" y="212.1">VDD</text>
<text x="320.1" y="211.9">[3]</text>
<text x="60.4" y="219.3">[3]</text>
<text x="67.4" y="220">PE10_KEY3</text>
<text x="298.8" y="221.5">0</text>
<text x="548.7" y="217.7" transform="rotate(-90 548.7 217.7)">R311</text>
<text x="555.4" y="217.9" transform="rotate(-90 555.4 217.9)">10k</text>
<text x="336.4" y="227.6">100</text>
<text x="337.7" y="225">28</text>
<text x="337.7" y="222.5">11</text>
<text x="345.9" y="225.8">VDD4</text>
<text x="345.9" y="223.3">VDD5</text>
<text x="364.1" y="225.8">VSS4</text>
<text x="364.1" y="223.3">VSS5</text>
<text x="375.7" y="225">27</text>
<text x="375.7" y="222.5">10</text>
<text x="375.7" y="227.6">99</text>
<text x="337.7" y="230.1">75</text>
<text x="337.7" y="232.7">50</text>
<text x="345.9" y="228.4">VDD3</text>
<text x="345.9" y="230.9">VDD2</text>
<text x="345.9" y="233.5">VDD1</text>
<text x="364.1" y="230.9">VSS2</text>
<text x="364.1" y="233.5">VSS1</text>
<text x="364.1" y="228.4">VSS3</text>
<text x="375.7" y="230.1">74</text>
<text x="375.7" y="232.7">49</text>
<text x="337.7" y="235.2">73</text>
<text x="345.9" y="236">VDDUSB</text>
<text x="281.4" y="245.1">SB312</text>
<text x="337.7" y="240.3">21</text>
<text x="337.7" y="242.8">22</text>
<text x="345.9" y="241.1">VREF+</text>
<text x="345.9" y="243.6">VDDA_ADC</text>
<text x="363.3" y="241.1">VREF-</text>
<text x="375.7" y="240.3">20</text>
<text x="338.9" y="247.9">6</text>
<text x="345.9" y="248.7">VBAT</text>
<text x="357.9" y="248.7">VSSA_ADC</text>
<text x="375.7" y="247.9">19</text>
<text x="281.6" y="253">0</text>
<text x="342.9" y="254.8">AVDD</text>
<text x="352" y="254.6">[8]</text>
<text x="533" y="259.9">[3]</text>
<text x="538.6" y="259.9">VDD</text>
<text x="320.4" y="317.7">[1,2,3,4,5,6,7,8]</text>
<text x="323.9" y="320.4">P3V</text>
<text x="549.4" y="346.8">NF</text>
<text x="508" y="348.9">[3,8]</text>
<text x="515" y="349.1">PD7</text>
<text x="46.8" y="368.8">[3,5]</text>
<text x="54.8" y="369.2">PB13_I2C2_SCL</text>
<text x="98.3" y="368.5">4.7K</text>
<text x="45.7" y="377.7">[1,3,5]</text>
<text x="46.7" y="373.6">[3,5]</text>
<text x="55.2" y="373.8">PB14_I2C2_SDA</text>
<text x="100.4" y="372.8">4.7K</text>
<text x="100.9" y="377.4">4.7K</text>
<text x="44.5" y="381.8">[1,3,5]</text>
<text x="53.5" y="382.2">PD12_I2C4_SCL</text>
<text x="54.5" y="378.4">PD13_I2C4_SDA</text>
<text x="100.6" y="380.7">4.7K</text>
<text x="42.5" y="388.3">[3,7,8]</text>
<text x="42.7" y="385.2">[3,7,8]</text>
<text x="57.4" y="388.8">CAM_I2C3_SDA</text>
<text x="58.1" y="385.7">CAM_I2C3_SCL</text>
<text x="100.6" y="388.8">4.7K</text>
<text x="102.1" y="384.5">4.7K</text>
</g>
<g font-size="2.3">
<text x="94.5" y="40.6">P3V</text>
<text x="341.9" y="51.6">U301-A</text>
<text x="284" y="59.6">[4,8]</text>
<text x="285.5" y="54.8">[3]</text>
<text x="285.7" y="57.4">[3]</text>
<text x="291.8" y="57.6">PA1_SEC_RST</text>
<text x="293.6" y="55.1">PA0_SEC_IO</text>
<text x="396.5" y="59.8">PE2_SIM_DET</text>
<text x="418.9" y="59.2">[7]</text>
<text x="284" y="61.9">[4,8]</text>
<text x="296.2" y="60.2">PA2_ZG_TX</text>
<text x="296.4" y="62.5">PA3_ZG_RX</text>
<text x="398" y="62.4">PE3_G_LED</text>
<text x="417.8" y="62.2">[6]</text>
<text x="53.4" y="70.4">[3]</text>
<text x="60.1" y="70.7">PE11_KEY1</text>
<text x="105.7" y="67.4">SW301</text>
<text x="107.1" y="69.6">1</text>
<text x="115.2" y="69.6">2</text>
<text x="283.5" y="69.9">[6]</text>
<text x="289" y="70.4">PA6_LCD_D/C</text>
<text x="105.3" y="74.2">SW_IT-1190-2P</text>
<text x="282.9" y="74.9">[7]</text>
<text x="289.1" y="75.4">PA8_CAM_MCLK</text>
<text x="396" y="77.7">PE9_TIM1_CH1</text>
<text x="397.2" y="75.4">PE8_ZG_GPIO1</text>
<text x="397.8" y="72.9">LCD_PWR_EN</text>
<text x="417.1" y="77.7">[5]</text>
<text x="417.3" y="74.9">[4]</text>
<text x="418.5" y="72.6">[6]</text>
<text x="283.7" y="82.8">[4]</text>
<text x="284.7" y="79.8">[4]</text>
<text x="289.2" y="83.1">USB_MCU_DM</text>
<text x="291.4" y="80.3">USB_OTG_ID</text>
<text x="230.9" y="89.6">P3V</text>
<text x="282.5" y="88.1">[2]</text>
<text x="282.7" y="85.4">[4]</text>
<text x="289" y="85.6">USB_MCU_DP</text>
<text x="295.7" y="88.4">TMS</text>
<text x="396.2" y="85.5">PE12_ZG_GPIO2</text>
<text x="416.9" y="85.4">[4]</text>
<text x="281.6" y="93.1">[5]</text>
<text x="282.7" y="90.4">[2]</text>
<text x="291.7" y="93.4">PA15_PL_INT</text>
<text x="295.9" y="90.7">TCK</text>
<text x="396.5" y="93.2">PE15_SEC_CLK</text>
<text x="398" y="90.4">PE14_KEY2</text>
<text x="417.1" y="90.4">[3]</text>
<text x="419.7" y="93">[3]</text>
<text x="269.1" y="107.3">R312</text>
<text x="269.4" y="104.9">NF</text>
<text x="282.4" y="103.1">[6]</text>
<text x="282.7" y="105.7">[2]</text>
<text x="290.3" y="103.4">PB2_LCD_RST</text>
<text x="301" y="105.9">SWO</text>
<text x="394" y="103.4">PD2_MMC1_CMD</text>
<text x="413.5" y="107.9">[1]</text>
<text x="415" y="103.1">[4]</text>
<text x="104.9" y="112.4">P3V</text>
<text x="287.8" y="113">[6]</text>
<text x="294.2" y="113.2">PB6_PL_LED</text>
<text x="392.4" y="113.5">PD6_AU_RST</text>
<text x="392.5" y="110.7">PD5_AU_CTRL</text>
<text x="393.4" y="108.4">PD4_AU_WAKE</text>
<text x="412" y="113">[1]</text>
<text x="412.3" y="110.5">[1]</text>
<text x="473.6" y="112.7">MCO</text>
<text x="481.8" y="112.5">[2]</text>
<text x="232.4" y="119.3" transform="rotate(-90 232.4 119.3)">R304</text>
<text x="235.9" y="119" transform="rotate(-90 235.9 119)">R301</text>
<text x="285.2" y="115.8">[7]</text>
<text x="285.2" y="118.1">[7]</text>
<text x="290.7" y="118.3">PB8_CAM_RST</text>
<text x="293.3" y="116">PB7_CAM_VS</text>
<text x="392.6" y="118.6">PD8_CAM_HS</text>
<text x="411.2" y="118.1">[7]</text>
<text x="200.4" y="123.1">[2]</text>
<text x="205.6" y="123.4">STLK_TX</text>
<text x="205.7" y="126">STLK_RX</text>
<text x="285" y="120.8">[5]</text>
<text x="289.4" y="121.1">PB9_TIM17_CH1</text>
<text x="392" y="123.4">PD10_IIS_BCLK</text>
<text x="392.6" y="120.9">PD9_CAM_PCLK</text>
<text x="410.2" y="125.9">[8]</text>
<text x="411.3" y="123.6">[1]</text>
<text x="413" y="120.6">[7]</text>
<text x="200.4" y="126.1">[2]</text>
<text x="279" y="131">[3,5]</text>
<text x="281.4" y="128.5">[1]</text>
<text x="286.6" y="131.3">PB13_I2C2_SCL</text>
<text x="289.4" y="128.8">PB12_IIS_FS</text>
<text x="390.9" y="131.3">PD13_I2C4_SDA</text>
<text x="391.9" y="128.5">PD12_I2C4_SCL</text>
<text x="392.4" y="126.2">PD11</text>
<text x="412.7" y="131.3">[1,3,5]</text>
<text x="413.2" y="128.5">[1,3,5]</text>
<text x="122" y="136.6">SW302</text>
<text x="279" y="133.6">[3,5]</text>
<text x="281.2" y="135.6">[1]</text>
<text x="286.6" y="133.9">PB14_I2C2_SDA</text>
<text x="289.7" y="136.1">PB15_IIS_DA</text>
<text x="391.2" y="133.6">PD14</text>
<text x="392.6" y="136.3">PD15_CP_LED</text>
<text x="410.5" y="133.3">[8]</text>
<text x="411.9" y="136">[6]</text>
<text x="440.2" y="137.9" transform="rotate(-90 440.2 137.9)">X301</text>
<text x="57.7" y="139.7">[3]</text>
<text x="64.5" y="140.1">PE14_KEY2</text>
<text x="121.1" y="142.8">SW_IT-1190-2P</text>
<text x="123.5" y="138.8">1</text>
<text x="131.5" y="138.8">2</text>
<text x="281.3" y="141.2">[3,7,8]</text>
<text x="281.3" y="143.7">[3,7,8]</text>
<text x="290.3" y="141.4">CAM_I2C3_SCL</text>
<text x="290.8" y="144">CAM_I2C3_SDA</text>
<text x="285" y="146.3">[8]</text>
<text x="294" y="146.5">PC2_ADC_IN</text>
<text x="283.7" y="153.9">[7]</text>
<text x="283.9" y="155.9">[1]</text>
<text x="284.2" y="151.3">[7]</text>
<text x="292.2" y="154.1">PC5_RX_WIFI</text>
<text x="292.6" y="151.6">PC4_TX_WIFI</text>
<text x="281.2" y="161.5">[4]</text>
<text x="282.7" y="159">[7,8]</text>
<text x="289.2" y="161.7">PC8_MMC1_D0</text>
<text x="290.4" y="156.4">PC6_IIS_MCLK</text>
<text x="290.5" y="159.2">PC7_CAM_D1</text>
<text x="279.3" y="166.5">[4,8]</text>
<text x="280.2" y="163.9">[4,8]</text>
<text x="288.8" y="166.8">PC10_MMC1_D2</text>
<text x="289.7" y="164.3">PC9_MMC1_D1</text>
<text x="279.5" y="171.5">[4,8]</text>
<text x="279.8" y="169.2">[4,8]</text>
<text x="288.3" y="171.9">PC12_MMC1_CLK</text>
<text x="289.4" y="169.4">PC11_MMC1_D3</text>
<text x="549.2" y="173.7">P3V</text>
<text x="108.5" y="188.5">P3V</text>
<text x="548.7" y="193.7" transform="rotate(-90 548.7 193.7)">R335</text>
<text x="555.4" y="195.9" transform="rotate(-90 555.4 195.9)">10k_NF</text>
<text x="272.9" y="215.3">P3V</text>
<text x="121.4" y="216.5">SW303</text>
<text x="122.8" y="218.7">1</text>
<text x="130.9" y="218.7">2</text>
<text x="344.2" y="219.5">U301-B</text>
<text x="121.1" y="222.5">SW_IT-1190-2P</text>
<text x="281.7" y="222.2">SB301</text>
<text x="283.1" y="239.2">P3V_VBAT</text>
<text x="305.4" y="238.5">FB301</text>
<text x="304.9" y="243.6">120ohm/1300mA</text>
<text x="301.3" y="255.2">C325</text>
<text x="319.3" y="257.7">C323</text>
<text x="329.2" y="257.7">C324</text>
<text x="290.6" y="260">1uF</text>
<text x="330.6" y="262.1">1uF</text>
<text x="484" y="281.4">C321</text>
<text x="524" y="280.7">C322</text>
<text x="101.4" y="292.6">SW305</text>
<text x="102.2" y="288.6">SWITCH-ST-1185S</text>
<text x="101.4" y="298.6">1</text>
<text x="118.3" y="298.6">2</text>
<text x="334.9" y="341.8">C328</text>
<text x="532.4" y="347.8">R321</text>
<text x="113.5" y="358.9">P3V</text>
<text x="300.5" y="358.2">MTF008</text>
<text x="255.1" y="363.1">[3]</text>
<text x="260.6" y="363.6">PA0_SEC_IO</text>
<text x="297.2" y="365.9">2</text>
<text x="297.2" y="363.3">3</text>
<text x="297.2" y="360.8">4</text>
<text x="300.4" y="364.6">IO</text>
<text x="300.4" y="362.1">NC2</text>
<text x="309" y="362.1">VDD</text>
<text x="309.5" y="364.6">RST</text>
<text x="315.6" y="365.9">6</text>
<text x="315.6" y="363.3">7</text>
<text x="315.6" y="360.8">8</text>
<text x="336" y="363.6">PA1_SEC_RST</text>
<text x="353.8" y="363.4">[3]</text>
<text x="86.1" y="368.3">R313</text>
<text x="297.2" y="368.4">1</text>
<text x="300.4" y="369.7">VSS</text>
<text x="300.4" y="367.1">NC1</text>
<text x="309.4" y="369.7">NC3</text>
<text x="309.4" y="367.1">CLK</text>
<text x="315.6" y="368.4">5</text>
<text x="336.5" y="367.4">PE15_SEC_CLK</text>
<text x="356.1" y="367.2">[3]</text>
<text x="85.6" y="372.3">R314</text>
<text x="86.6" y="376.6">R315</text>
<text x="298.8" y="373.4">U302</text>
<text x="454.2" y="373.8">TITLE:</text>
<text x="546.2" y="373.6">REV:</text>
<text x="86.6" y="380.2">R316</text>
<text x="88" y="383.4">R302</text>
<text x="454.2" y="381.5">DOCUMENT NO.:</text>
<text x="546.4" y="381.5">SIZED:</text>
<text x="87.5" y="387.5">R305</text>
<text x="454.2" y="389.1">DEPARTMENT:</text>
<text x="454.2" y="396.7">COMPANY:</text>
<text x="456" y="409.9">DESIGNER:</text>
<text x="499.2" y="409.9">Last Saved Date:</text>
<text x="522" y="409.9">2018-04-28</text>
<text x="546.2" y="409.9">SHEET:</text>
<text x="563.9" y="409.7">OF</text>
</g>
<g font-size="2.2">
<text x="453.9" y="157.4">C301</text>
<text x="461.1" y="157.7">4.3pF</text>
<text x="452.9" y="183">C303</text>
<text x="458.8" y="182.8">4.3pF</text>
<text x="517.2" y="202.3">[3]</text>
<text x="522.7" y="202.8">BOOT0</text>
<text x="537.8" y="217.6">BOOT0</text>
<text x="290.4" y="255.9">C306</text>
<text x="300.8" y="260.4">100nF</text>
<text x="318.8" y="262.5">100nF</text>
<text x="491.8" y="281.3">C311</text>
<text x="499.7" y="280.8">C310</text>
<text x="507.7" y="281.8">C309</text>
<text x="514.9" y="281.8">C308</text>
<text x="483.5" y="286.6">100nF</text>
<text x="491.3" y="286.6">100nF</text>
<text x="499.7" y="286.9">100nF</text>
<text x="507.5" y="286.9">100nF</text>
<text x="514.9" y="286.6">100nF</text>
<text x="523.7" y="286.4">100nF</text>
<text x="536.1" y="285.7" transform="rotate(-90 536.1 285.7)">100nF</text>
<text x="545.5" y="288.3" transform="rotate(-90 545.5 288.3)">C307</text>
<text x="54.1" y="299.2">[2,3,8] NRST</text>
<text x="334.4" y="347">100nF</text>
</g>
<g font-size="2">
<text x="95.8" y="82.9" transform="rotate(-90 95.8 82.9)">FV300</text>
<text x="105.7" y="148.9" transform="rotate(-90 105.7 148.9)">FV301</text>
<text x="102.2" y="234.6" transform="rotate(-90 102.2 234.6)">FV302</text>
<text x="89.9" y="309.9" transform="rotate(-90 89.9 309.9)">FV303</text>
</g>
</svg>
